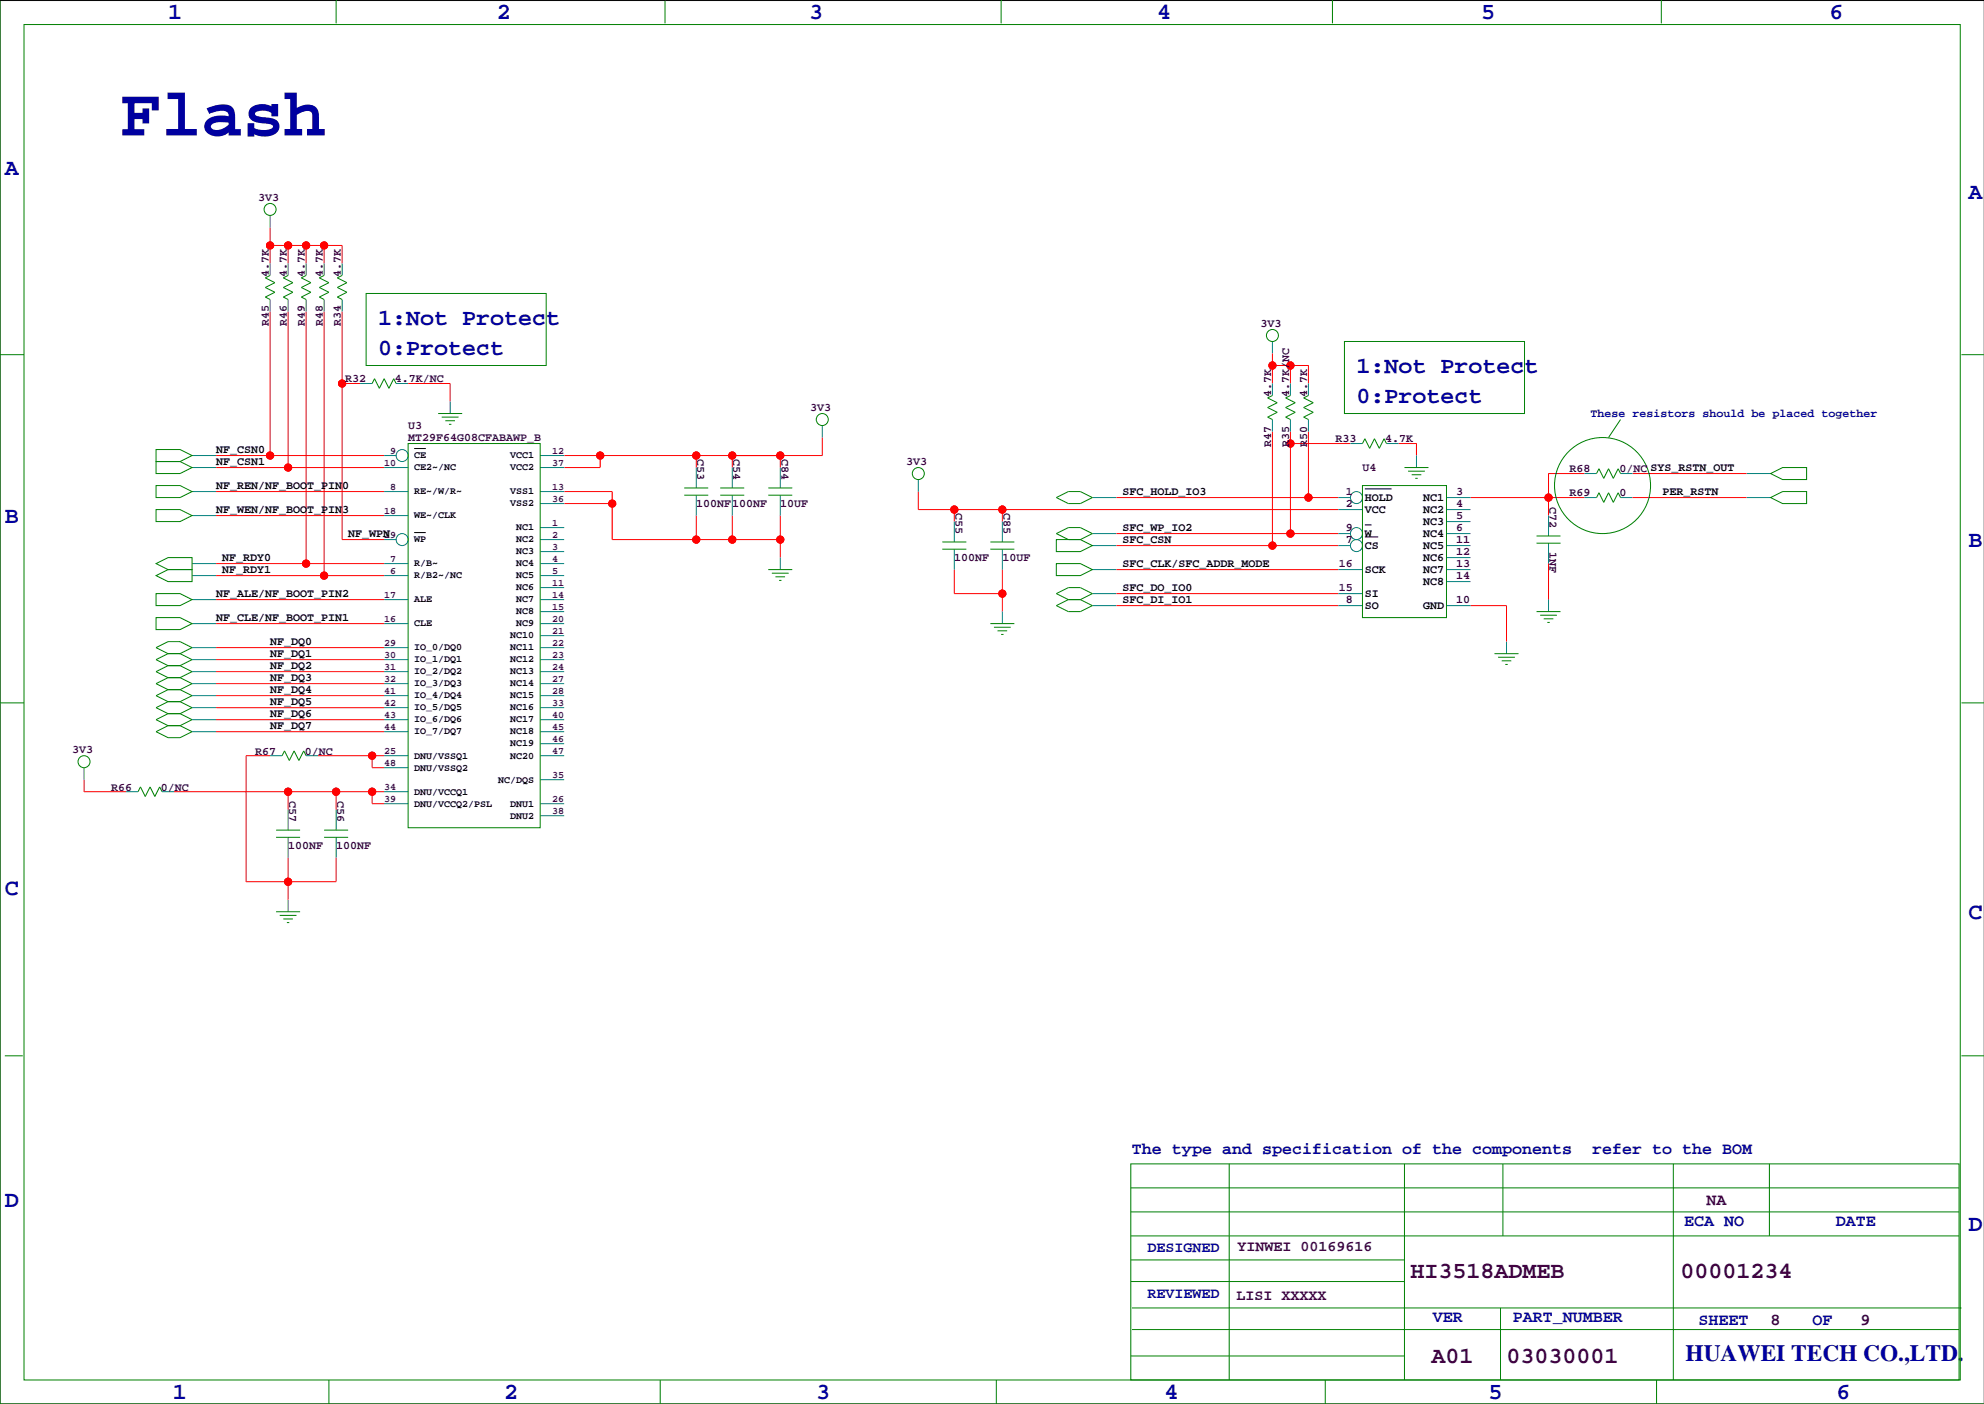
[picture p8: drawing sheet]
<svg xmlns="http://www.w3.org/2000/svg" width="420mm" height="297mm" viewBox="0 0 420 297" stroke-linecap="round" stroke-linejoin="round" font-family="sans-serif">
<path d="M419.9 .1h-419.9v296.9h419.9M87.6 94.9h2.5M87.6 112.7h2.5M288.8 103.4h5.6M288.8 113.6h2.8M288.8 111.1h1.4" fill="none" stroke="#000" stroke-width=".21"/>
<g fill="none" stroke="#008080" stroke-width=".21">
<path d="M57.1 45.6v2.5M57.1 55.7v2.6M61 55.7v2.6M64.8 55.7v2.6M68.6 55.7v2.6M72.4 55.7v2.6M57.1 63.4v2.5M61 63.4v2.5M64.8 63.4v2.5M68.6 63.4v2.5M72.4 63.4v2.5M269.2 72.2v2.6"/>
<path d="M40.6 96.4h5.1M40.6 98.9h5.1M76.2 81.1h2.5M81.3 96.4h2.5M81.3 98.9h5.1M83.8 81.1h2.6M95.2 84.9v2.6M114.3 96.4h5.1M114.3 98.9h5.1M147.3 98.9v4.3M154.9 98.9v4.3M165.1 98.9v4.3"/>
<path d="M174 90v2.6M269.2 81.1v2.6M269.2 88.8v2.5M273 81.1v2.6M273 88.8v2.5M276.9 81.1v2.6M276.9 88.8v2.5M285.8 93.8h2.5M293.4 93.8h2.5M299.7 96.4v2.5M40.6 119.2h5.1M40.6 109.1h5.1"/>
<path d="M40.6 104h5.1M81.3 119.2h5.1M81.3 109.1h5.1M81.3 104h5.1M81.3 114.2h2.5M114.3 119.2h5.1M114.3 104h5.1M114.3 114.2h5.1M114.3 111.6h5.1M114.3 116.7h5.1M114.3 106.5h5.1M147.3 104.8v4.3"/>
<path d="M154.9 104.8v4.3M165.1 104.8v4.3M165.1 118v2.5M194.3 101.5v2.5M201.9 110.3v4.4M201.9 116.2v4.3M212.1 110.3v4.4M212.1 116.2v4.3M231.1 115.4h5.1M231.1 105.3h5.1M231.1 112.9h5.1M283.2 115.4h2.6"/>
<path d="M283.2 105.3h2.6M283.2 112.9h2.6M283.2 107.8h5.1M306.1 115.4h5M306.1 105.3h5M306.1 112.9h5M306.1 118h5M306.1 110.3h5M306.1 107.8h5M327.7 109.1v4.3M327.7 114.9v4.3M335.3 100.2h2.5"/>
<path d="M335.3 105.3h2.5M342.9 100.2h2.5M342.9 105.3h2.5M369.6 100.2h5M369.6 105.3h5M40.6 126.9h5.1M40.6 131.9h5.1M40.6 121.8h5.1M40.6 139.6h5.1M40.6 137h5.1M81.3 126.9h5.1M81.3 131.9h5.1"/>
<path d="M81.3 121.8h5.1M81.3 139.6h5.1M81.3 137h5.1M114.3 126.9h5.1M114.3 131.9h5.1M114.3 121.8h5.1M114.3 139.6h5.1M114.3 137h5.1M114.3 124.3h5.1M114.3 129.4h5.1M114.3 134.5h5.1M212.1 129.4v2.5"/>
<path d="M231.1 120.5h5.1M231.1 125.6h5.1M231.1 128.1h5.1M283.2 120.5h5.1M283.2 125.6h5.1M283.2 128.1h5.1M306.1 120.5h5M306.1 128.1h5M306.1 123h5M318.8 135.7v2.6M327.7 126.9v2.5M40.6 147.2h5.1"/>
<path d="M40.6 149.7h5.1M40.6 152.3h5.1M40.6 154.8h5.1M40.6 144.6h5.1M40.6 142.1h5.1M57.1 159.9h2.6M64.8 159.9h2.5M81.3 147.2h5.1M81.3 149.7h5.1M81.3 152.3h5.1M81.3 154.8h5.1M81.3 144.6h5.1"/>
<path d="M81.3 142.1h5.1M81.3 159.9h5.1M114.3 147.2h5.1M114.3 149.7h5.1M114.3 152.3h5.1M114.3 154.8h5.1M114.3 144.6h5.1M114.3 142.1h5.1M114.3 159.9h5.1M114.3 157.3h5.1M17.8 162.4v2.6M26.7 167.5h2.5"/>
<path d="M34.3 167.5h2.5M61 171.3v4.3M61 177.2v4.3M71.1 171.3v4.3M71.1 177.2v4.3M81.3 167.5h5.1M81.3 170h5.1M81.3 162.4h5.1M114.3 170h5.1M114.3 172.6h5.1M114.3 165h5.1M61 190.4v2.5"/>
<circle cx="85.1" cy="96.4" r="1.27"/>
<circle cx="85.1" cy="114.2" r="1.27"/>
<circle cx="287" cy="105.3" r="1.27"/>
<circle cx="287" cy="115.4" r="1.27"/>
<circle cx="287" cy="112.9" r="1.27"/>
</g>
<g fill="none" stroke="#008000" stroke-width=".21">
<path d="M0 -.1v297.1h419.9M71.1 0v4.9M140.7 0v4.9M211.8 0v4.9M281.9 0v4.9M351.5 0v4.9M5.1 5.2h409.7v286.8h-409.7zM57.1 58.3l-1 .5 2.1 1-2.1 1 2.1 1-2.1 1.1 1 .5M61 58.3l-1.1 .5 2.1 1-2.1 1 2.1 1-2.1 1.1 1.1 .5M64.8 58.3l-1 .5 2 1-2 1 2 1-2 1.1 1 .5M68.6 58.3l-1 .5 2 1-2 1 2 1-2 1.1 1 .5M72.4 58.3l-1 .5 2 1-2 1 2 1-2 1.1 1 .5"/>
<path d="M0 75h5.1M77.5 62.1h38.1v15.2h-38.1zM284.5 72.2h38.1v15.3h-38.1zM415 75h4.9M33 95.1h5.1l2.5 1.3-2.5 1.2h-5.1zM33 97.6h5.1l2.5 1.3-2.5 1.3h-5.1zM78.7 81.1l.5-1 1.1 2.1 1-2.1 1 2.1 1-2.1 .5 1M86.4 93.8h27.9v81.3h-27.9zM92.7 87.5h5.1M93.5 88.3h3.5M94.2 89h2.1M95 89.8h.5"/>
<path d="M269.2 83.7l-1 .5 2.1 1-2.1 1 2.1 1-2.1 1.1 1 .5M273 83.7l-1 .5 2.1 1-2.1 1 2.1 1-2.1 1.1 1 .5M276.9 83.7l-1.1 .5 2.1 1-2.1 1 2.1 1-2.1 1.1 1.1 .5M288.3 93.8l.5-1 1 2.1 1-2.1 1 2.1 1.1-2.1 .5 1M297.2 98.9h5.1M297.9 99.7h3.6M342.9 88.8l-2.5 3.8M33 119.2l2.6-1.2h5v2.5h-5zM33 107.8h5.1l2.5 1.3-2.5 1.2h-5.1zM33 102.7h5.1l2.5 1.3-2.5 1.3h-5.1zM144.8 103.2h5.1M144.8 104.8h5.1"/>
<path d="M152.4 103.2h5.1M152.4 104.8h5.1M162.6 103.2h5M162.6 104.8h5M199.4 114.7h5.1M199.4 116.2h5.1M209.5 114.7h5.1M209.5 116.2h5.1M223.5 114.2h5.1l2.5 1.2-2.5 1.3h-5.1zM223.5 119.2h5.1l2.5 1.3-2.5 1.3h-5.1zM223.5 105.3l2.6-1.3h2.5l2.5 1.3-2.5 1.2h-2.5zM223.5 112.9l2.6-1.3h2.5l2.5 1.3-2.5 1.3h-2.5z"/>
<path d="M288.3 102.7h17.8v28h-17.8zM298.7 100.4h2M299.5 101.2h.5M325.1 113.4h5.1M325.1 114.9h5.1M337.8 105.3l.5-1 1 2 1.1-2 1 2 1-2 .5 1M337.8 100.2l.5-1 1 2 1.1-2 1 2 1-2 .5 1M374.6 100.2l2.6-1.3h5.1v2.6h-5.1zM374.6 105.3l2.6-1.3h5.1v2.5h-5.1zM33 125.6h5.1l2.5 1.3-2.5 1.2h-5.1zM33 130.7h5.1l2.5 1.2-2.5 1.3h-5.1zM33 121.8l2.6-1.3h5v2.5h-5z"/>
<path d="M35.6 138.3h2.5M35.6 138.3l-2.6 1.3 2.6 1.2M35.6 138.3l-2.6-1.3 2.6-1.3h2.5l2.5 1.3-2.5 1.3M38.1 138.3l2.5 1.3-2.5 1.2M162.6 120.5h5M163.3 121.3h3.6M164.1 122h2M164.8 122.8h.6M209.5 131.9h5.1M210.3 132.7h3.6M211.1 133.5h2M211.8 134.2h.5"/>
<path d="M226.1 126.9l-2.6-1.3 2.6-1.3h2.5l2.5 1.3-2.5 1.3M226.1 126.9h2.5M226.1 126.9l-2.6 1.2 2.6 1.3h2.5l2.5-1.3-2.5-1.2M316.2 138.3h5.1M317 139.1h3.5M317.8 139.8h2M325.1 129.4h5.1M325.9 130.2h3.5M326.6 130.9h2.1M327.4 131.7h.5M0 148.7h5.1M35.6 145.9h2.5"/>
<path d="M35.6 145.9l-2.6 1.3 2.6 1.2M35.6 148.4h2.5M35.6 148.4l-2.6 1.3 2.6 1.3M35.6 151h2.5M35.6 151l-2.6 1.3 2.6 1.2M35.6 153.5h2.5M35.6 153.5l-2.6 1.3 2.6 1.3h2.5l2.5-1.3-2.5-1.3M35.6 143.4h2.5M35.6 143.4l-2.6 1.2 2.6 1.3M35.6 140.8h2.5M35.6 140.8l-2.6 1.3 2.6 1.3M38.1 145.9l2.5 1.3-2.5 1.2"/>
<path d="M38.1 148.4l2.5 1.3-2.5 1.3M38.1 151l2.5 1.3-2.5 1.2M38.1 143.4l2.5 1.2-2.5 1.3M38.1 140.8l2.5 1.3-2.5 1.3M59.7 159.9l.5-1 1 2 1-2 1 2 1.1-2 .5 1M318.5 140.6h.5M415 148.7h4.9M29.2 167.5l.5-1 1 2 1-2 1.1 2 1-2 .5 1M58.4 175.6h5.1M58.4 177.2h5.1M68.6 175.6h5.1M68.6 177.2h5.1"/>
<path d="M58.4 192.9h5.1M59.2 193.7h3.5M59.9 194.4h2.1M60.7 195.2h.5M1 223.4h3.8M415 223.4h4.9M239.3 246.2h175.2v45.8h-175.2zM239.3 251.3h175.2M239.3 256.4h175.2M260.1 246.2v45.8M297.2 246.2v45.8M318 246.2v15.3"/>
<path d="M354.1 246.2v45.8M374.4 246.2v15.3M239.3 266.6h57.9M239.3 261.5h175.2M239.3 271.1h57.9M239.5 276.7h175.5M317.5 276.7v15.3M69.6 292v5M139.7 292v5M210.8 292v5M239.3 286.9h57.9M239.5 281.3h175"/>
<path d="M280.4 292v5M350.5 292v5M383.5 287.4h.1"/>
<circle cx="57.1" cy="44.3" r="1.27"/>
<circle cx="269.2" cy="71" r="1.27"/>
<circle cx="174" cy="88.8" r="1.27"/>
<circle cx="194.3" cy="100.2" r="1.27"/>
<circle cx="339.1" cy="102.7" r="10.2"/>
<circle cx="17.8" cy="161.1" r="1.27"/>
</g>
<g fill="none" stroke="#f00" stroke-width=".21">
<path d="M57.1 51.9h15.3v3.8M57.1 48.1v7.6M61 51.9v3.8M64.8 51.9v3.8M68.6 51.9v3.8M57.1 65.9v30.5M61 65.9v33M64.8 65.9v53.3M68.6 65.9v55.9M72.4 65.9v48.3h8.9M269.2 74.8v6.3M269.2 77.3h7.7v3.8"/>
<path d="M273 77.3v3.8M45.7 96.4h35.6M45.7 98.9h35.6M72.4 81.1h3.8M86.4 81.1h8.8v3.8M127 96.4v2.5h-7.6M147.3 96.4v2.5M154.9 96.4v2.5M165.1 96.4v2.5M174 92.6v3.8h-54.6M269.2 91.3v24.1M273 93.8h12.8"/>
<path d="M273 91.3v21.6M276.9 91.3v14M295.9 93.8h3.8v2.6M45.7 104h35.6M45.7 119.2h35.6M45.7 109.1h35.6M119.4 104h10.1v10.2h35.6M119.4 106.5h10.1M147.3 109.1v5.1M154.9 109.1v5.1M165.1 109.1v8.9M194.3 104v3.8h88.9"/>
<path d="M201.9 107.8v2.5M212.1 107.8v2.5M236.2 105.3h47M236.2 115.4h47M236.2 112.9h47M311.1 105.3h24.2M327.7 119.2v7.7M335.3 100.2h-7.6v8.9M345.4 100.2h24.2M345.4 105.3h24.2M45.7 121.8h35.6M45.7 137h35.6"/>
<path d="M45.7 139.6h35.6M45.7 126.9h35.6M45.7 131.9h35.6M201.9 120.5v5.1h10.2M212.1 120.5v8.9M236.2 125.6h47M236.2 128.1h47M236.2 120.5h47M311.1 128.1h7.7v7.6M45.7 142.1h35.6M45.7 144.6h35.6M45.7 147.2h35.6"/>
<path d="M45.7 149.7h35.6M45.7 152.3h35.6M45.7 154.8h35.6M57.1 159.9h-5v26.6h19v-5M67.3 159.9h14M78.7 159.9v2.5h2.6M17.8 165v2.5h8.9M36.8 167.5h44.5M61 167.5v3.8M71.1 167.5v3.8M78.7 167.5v2.5h2.6M61 181.5v8.9"/>
<circle cx="57.2" cy="51.9" r=".76"/>
<circle cx="61" cy="51.9" r=".76"/>
<circle cx="64.8" cy="51.9" r=".76"/>
<circle cx="68.6" cy="51.9" r=".76"/>
<circle cx="269.2" cy="77.3" r=".76"/>
<circle cx="273.1" cy="77.3" r=".76"/>
<circle cx="57.2" cy="96.4" r=".76"/>
<circle cx="61" cy="98.9" r=".76"/>
<circle cx="72.4" cy="81.1" r=".76"/>
<circle cx="127" cy="96.4" r=".76"/>
<circle cx="147.3" cy="96.4" r=".76"/>
<circle cx="154.9" cy="96.4" r=".76"/>
<circle cx="165.1" cy="96.4" r=".76"/>
<circle cx="273.1" cy="93.8" r=".76"/>
<circle cx="64.8" cy="119.2" r=".76"/>
<circle cx="129.5" cy="106.5" r=".76"/>
<circle cx="147.3" cy="114.2" r=".76"/>
<circle cx="154.9" cy="114.2" r=".76"/>
<circle cx="165.1" cy="114.2" r=".76"/>
<circle cx="201.9" cy="107.8" r=".76"/>
<circle cx="212.1" cy="107.8" r=".76"/>
<circle cx="269.2" cy="115.4" r=".76"/>
<circle cx="273.1" cy="112.9" r=".76"/>
<circle cx="276.9" cy="105.3" r=".76"/>
<circle cx="327.7" cy="105.3" r=".76"/>
<circle cx="68.6" cy="121.8" r=".76"/>
<circle cx="212.1" cy="125.6" r=".76"/>
<circle cx="78.7" cy="159.9" r=".76"/>
<circle cx="61" cy="167.5" r=".76"/>
<circle cx="71.1" cy="167.5" r=".76"/>
<circle cx="78.7" cy="167.5" r=".76"/>
<circle cx="61" cy="186.5" r=".76"/>
</g>
<g fill="#f00" stroke="#f00" stroke-width=".21">
<circle cx="78.7" cy="167.5" r=".76"/>
<circle cx="71.1" cy="167.5" r=".76"/>
<circle cx="61" cy="167.5" r=".76"/>
<circle cx="61" cy="186.5" r=".76"/>
<circle cx="68.6" cy="121.8" r=".76"/>
<circle cx="57.2" cy="51.9" r=".76"/>
<circle cx="61" cy="51.9" r=".76"/>
<circle cx="64.8" cy="51.9" r=".76"/>
<circle cx="68.6" cy="51.9" r=".76"/>
<circle cx="327.7" cy="105.3" r=".76"/>
<circle cx="57.2" cy="96.4" r=".76"/>
<circle cx="61" cy="98.9" r=".76"/>
<circle cx="129.5" cy="106.5" r=".76"/>
<circle cx="165.1" cy="114.2" r=".76"/>
<circle cx="154.9" cy="114.2" r=".76"/>
<circle cx="147.3" cy="114.2" r=".76"/>
<circle cx="64.8" cy="119.2" r=".76"/>
<circle cx="78.7" cy="159.9" r=".76"/>
<circle cx="212.1" cy="125.6" r=".76"/>
<circle cx="269.2" cy="115.4" r=".76"/>
<circle cx="276.9" cy="105.3" r=".76"/>
<circle cx="165.1" cy="96.4" r=".76"/>
<circle cx="154.9" cy="96.4" r=".76"/>
<circle cx="147.3" cy="96.4" r=".76"/>
<circle cx="127" cy="96.4" r=".76"/>
<circle cx="201.9" cy="107.8" r=".76"/>
<circle cx="212.1" cy="107.8" r=".76"/>
<circle cx="269.2" cy="77.3" r=".76"/>
<circle cx="273.1" cy="77.3" r=".76"/>
<circle cx="273.1" cy="112.9" r=".76"/>
<circle cx="273.1" cy="93.8" r=".76"/>
<circle cx="72.4" cy="81.1" r=".76"/>
</g>
<text font-size="14.5" fill="#0000a0" x="25.4" y="28.7">Flash</text>
<g font-size="4.9" fill="#0000a0">
<text x="35.6" y="3.9">1</text>
<text x="105.2" y="3.9">2</text>
<text x="171.2" y="3.9">3</text>
<text x="244.9" y="3.9">4</text>
<text x="313.4" y="3.9">5</text>
<text x="387.1" y="3.9">6</text>
<text x="1" y="36.9">A</text>
<text x="416.6" y="42">A</text>
<text x="80" y="68.7">1:Not Protect</text>
<text x="80" y="75">0:Protect</text>
<text x="287" y="78.9">1:Not Protect</text>
<text x="287" y="85.2">0:Protect</text>
<text x="1" y="110.6">B</text>
<text x="416.6" y="115.7">B</text>
<text x="1" y="189.3">C</text>
<text x="416.6" y="194.4">C</text>
<text x="1" y="255.4">D</text>
<text x="416.6" y="260.5">D</text>
<text x="356.6" y="288">HUAWEI TECH CO.,LTD.</text>
<text x="36.6" y="296">1</text>
<text x="106.7" y="296">2</text>
<text x="172.7" y="296">3</text>
<text x="246.4" y="296">4</text>
<text x="315" y="296">5</text>
<text x="388.6" y="296">6</text>
</g>
<g font-size="4.9" fill="#400040">
<text x="298.5" y="270.5">HI3518ADMEB</text>
<text x="355.6" y="270.5">00001234</text>
<text x="302.9" y="288.3">A01</text>
<text x="318.8" y="288.3">03030001</text>
</g>
<g font-size="3.5" fill="#0000a0">
<text x="239.5" y="244.2">The type and specification of the components</text>
<text x="336.9" y="244.2">refer to the BOM</text>
<text x="356.4" y="259.4">ECA NO</text>
<text x="388.5" y="259.4">DATE</text>
<text x="303.1" y="279.7">VER</text>
<text x="320.1" y="279.7">PART_NUMBER</text>
<text x="359.4" y="280.3">SHEET</text>
<text x="383.5" y="280.3">OF</text>
</g>
<g font-size="3.5" fill="#400040">
<text x="361.1" y="254.9">NA</text>
<text x="374.6" y="280.3">8</text>
<text x="393.7" y="280.3">9</text>
</g>
<g font-size="3.2" fill="#0000a0">
<text x="242.8" y="264.9">DESIGNED</text>
<text x="242.8" y="274.5">REVIEWED</text>
</g>
<g font-size="3.2" fill="#400040">
<text x="261.9" y="264.7">YINWEI 00169616</text>
<text x="261.6" y="275.1">LISI XXXXX</text>
</g>
<g font-size="2.5" fill="#400040">
<text x="54.6" y="42.5">3V3</text>
<text x="56.9" y="58.5" transform="rotate(-90 56.9 58.5)">4.7K</text>
<text x="60.7" y="58.5" transform="rotate(-90 60.7 58.5)">4.7K</text>
<text x="64.5" y="58.5" transform="rotate(-90 64.5 58.5)">4.7K</text>
<text x="68.3" y="58.5" transform="rotate(-90 68.3 58.5)">4.7K</text>
<text x="72.1" y="58.5" transform="rotate(-90 72.1 58.5)">4.7K</text>
<text x="56.9" y="69.1" transform="rotate(-90 56.9 69.1)">R45</text>
<text x="60.7" y="69.1" transform="rotate(-90 60.7 69.1)">R46</text>
<text x="64.5" y="69.1" transform="rotate(-90 64.5 69.1)">R49</text>
<text x="68.3" y="69.1" transform="rotate(-90 68.3 69.1)">R48</text>
<text x="72.1" y="69.1" transform="rotate(-90 72.1 69.1)">R34</text>
<text x="266.7" y="69.2">3V3</text>
<text x="73" y="80.9">R32</text>
<text x="83.6" y="80.9">4.7K/NC</text>
<text x="269" y="83.9" transform="rotate(-90 269 83.9)">4.7K</text>
<text x="272.8" y="83.9" transform="rotate(-90 272.8 83.9)">4.7K/NC</text>
<text x="276.6" y="83.9" transform="rotate(-90 276.6 83.9)">4.7K</text>
<text x="171.4" y="87">3V3</text>
<text x="86.4" y="90.8">U3</text>
<text x="86.4" y="93.3">MT29F64G08CFABAWP_B</text>
<text x="269" y="94.5" transform="rotate(-90 269 94.5)">R47</text>
<text x="272.8" y="94.5" transform="rotate(-90 272.8 94.5)">R35</text>
<text x="276.6" y="94.5" transform="rotate(-90 276.6 94.5)">R50</text>
<text x="282.6" y="93.6">R33</text>
<text x="293.1" y="93.6">4.7K</text>
<text x="147.5" y="97" transform="rotate(90 147.5 97)">C53</text>
<text x="155.2" y="97" transform="rotate(90 155.2 97)">C54</text>
<text x="165.3" y="97" transform="rotate(90 165.3 97)">C84</text>
<text x="191.8" y="98.4">3V3</text>
<text x="288.3" y="99.7">U4</text>
<text x="332.1" y="99.9">R68</text>
<text x="342.6" y="99.9">0/NC SYS_RSTN_OUT</text>
<text x="147.3" y="107.3">100NF</text>
<text x="154.9" y="107.3">100NF</text>
<text x="165.1" y="107.3">10UF</text>
<text x="284.8" y="107.3">2</text>
<text x="284.8" y="104.8">1</text>
<text x="308.1" y="107.3">4</text>
<text x="308.1" y="104.8">3</text>
<text x="327.9" y="107.2" transform="rotate(90 327.9 107.2)">C72</text>
<text x="332.1" y="105">R69</text>
<text x="342.6" y="105">0</text>
<text x="202.2" y="108.4" transform="rotate(90 202.2 108.4)">C55</text>
<text x="212.3" y="108.4" transform="rotate(90 212.3 108.4)">C85</text>
<text x="284.8" y="112.4">9</text>
<text x="308.1" y="112.4">6</text>
<text x="308.1" y="109.8">5</text>
<text x="201.9" y="118.7">100NF</text>
<text x="212.1" y="118.7">10UF</text>
<text x="284.8" y="114.9">7</text>
<text x="308.1" y="117.5">12</text>
<text x="308.1" y="114.9">11</text>
<text x="327.9" y="116.7" transform="rotate(90 327.9 116.7)">1NF</text>
<text x="283.3" y="125.1">15</text>
<text x="283.3" y="120">16</text>
<text x="308.1" y="122.5">14</text>
<text x="308.1" y="120">13</text>
<text x="284.8" y="127.6">8</text>
<text x="308.1" y="127.6">10</text>
<text x="15.2" y="159.4">3V3</text>
<text x="54" y="159.6">R67</text>
<text x="64.5" y="159.6">0/NC</text>
<text x="23.5" y="167.2">R66</text>
<text x="34" y="167.2">0/NC</text>
<text x="61.2" y="169.4" transform="rotate(90 61.2 169.4)">C57</text>
<text x="71.3" y="169.4" transform="rotate(90 71.3 169.4)">C56</text>
<text x="61" y="179.7">100NF</text>
<text x="71.1" y="179.7">100NF</text>
</g>
<text font-size="2.5" fill="#0000a0" x="336.6" y="88.3">These resistors should be placed together</text>
<g font-size="2.5">
<text x="45.7" y="95.9">NF_CSN0</text>
<text x="45.7" y="98.4">NF_CSN1</text>
<text x="45.7" y="103.5">NF_REN/NF_BOOT_PIN0</text>
<text x="237.5" y="104.8">SFC_HOLD_IO3</text>
<text x="288.8" y="106">HOLD</text>
<text x="301.1" y="106">NC1</text>
<text x="351.8" y="104.8">PER_RSTN</text>
<text x="45.7" y="108.6">NF_WEN/NF_BOOT_PIN3</text>
<text x="73.7" y="113.7">NF_WPN</text>
<text x="237.5" y="112.4">SFC_WP_IO2</text>
<text x="288.8" y="108.5">VCC</text>
<text x="288.8" y="113.6">W</text>
<text x="301.1" y="113.6">NC4</text>
<text x="301.1" y="111">NC3</text>
<text x="301.1" y="108.5">NC2</text>
<text x="47" y="118.7">NF_RDY0</text>
<text x="237.5" y="114.9">SFC_CSN</text>
<text x="288.8" y="116.1">CS</text>
<text x="301.1" y="118.7">NC6</text>
<text x="301.1" y="116.1">NC5</text>
<text x="47" y="121.3">NF_RDY1</text>
<text x="237.5" y="125.1">SFC_DO_IO0</text>
<text x="237.5" y="120">SFC_CLK/SFC_ADDR_MODE</text>
<text x="288.8" y="121.2">SCK</text>
<text x="301.1" y="123.7">NC8</text>
<text x="301.1" y="121.2">NC7</text>
<text x="45.7" y="131.4">NF_CLE/NF_BOOT_PIN1</text>
<text x="45.7" y="126.4">NF_ALE/NF_BOOT_PIN2</text>
<text x="237.5" y="127.6">SFC_DI_IO1</text>
<text x="288.8" y="128.8">SO</text>
<text x="288.8" y="126.3">SI</text>
<text x="301.1" y="128.8">GND</text>
<text x="57.1" y="136.5">NF_DQ0</text>
<text x="57.1" y="141.6">NF_DQ2</text>
<text x="57.1" y="139.1">NF_DQ1</text>
<text x="57.1" y="149.2">NF_DQ5</text>
<text x="57.1" y="146.7">NF_DQ4</text>
<text x="57.1" y="144.1">NF_DQ3</text>
<text x="57.1" y="154.3">NF_DQ7</text>
<text x="57.1" y="151.8">NF_DQ6</text>
</g>
<g font-size="2.1" fill="#400040">
<text x="82.5" y="95.9">9</text>
<text x="116.8" y="95.9">12</text>
<text x="81.3" y="98.5">10</text>
<text x="116.8" y="98.5">37</text>
<text x="82.5" y="103.6">8</text>
<text x="116.8" y="103.6">13</text>
<text x="116.8" y="106.1">36</text>
<text x="81.3" y="113.7">19</text>
<text x="81.3" y="108.6">18</text>
<text x="116.8" y="111.2">1</text>
<text x="116.8" y="113.7">2</text>
<text x="82.5" y="118.8">7</text>
<text x="116.8" y="116.3">3</text>
<text x="116.8" y="118.8">4</text>
<text x="82.5" y="121.3">6</text>
<text x="116.8" y="121.3">5</text>
<text x="116.8" y="123.9">11</text>
<text x="81.3" y="126.4">17</text>
<text x="81.3" y="131.5">16</text>
<text x="116.8" y="126.4">14</text>
<text x="116.8" y="129">15</text>
<text x="116.8" y="131.5">20</text>
<text x="81.3" y="136.6">29</text>
<text x="116.8" y="134">21</text>
<text x="116.8" y="136.6">22</text>
<text x="81.3" y="139.1">30</text>
<text x="81.3" y="141.7">31</text>
<text x="116.8" y="139.1">23</text>
<text x="116.8" y="141.7">24</text>
<text x="81.3" y="144.2">32</text>
<text x="81.3" y="146.7">41</text>
<text x="81.3" y="149.3">42</text>
<text x="116.8" y="144.2">27</text>
<text x="116.8" y="146.7">28</text>
<text x="116.8" y="149.3">33</text>
<text x="81.3" y="151.8">43</text>
<text x="81.3" y="154.4">44</text>
<text x="116.8" y="151.8">40</text>
<text x="116.8" y="154.4">45</text>
<text x="81.3" y="159.4">25</text>
<text x="81.3" y="162">48</text>
<text x="116.8" y="156.9">46</text>
<text x="116.8" y="159.4">47</text>
<text x="81.3" y="167.1">34</text>
<text x="116.8" y="164.5">35</text>
<text x="81.3" y="169.6">39</text>
<text x="116.8" y="169.6">26</text>
<text x="116.8" y="172.1">38</text>
</g>
<g font-size="2.1">
<text x="87.6" y="97">CE</text>
<text x="87.6" y="99.5">CE2~/NC</text>
<text x="107.9" y="97">VCC1</text>
<text x="107.9" y="99.5">VCC2</text>
<text x="87.6" y="104.6">RE~/W/R~</text>
<text x="107.9" y="104.6">VSS1</text>
<text x="107.9" y="107.1">VSS2</text>
<text x="87.6" y="109.7">WE~/CLK</text>
<text x="109.2" y="112.2">NC1</text>
<text x="87.6" y="114.8">WP</text>
<text x="87.6" y="119.8">R/B~</text>
<text x="109.2" y="114.8">NC2</text>
<text x="109.2" y="117.3">NC3</text>
<text x="109.2" y="119.8">NC4</text>
<text x="87.6" y="122.4">R/B2~/NC</text>
<text x="109.2" y="122.4">NC5</text>
<text x="109.2" y="124.9">NC6</text>
<text x="87.6" y="127.5">ALE</text>
<text x="109.2" y="127.5">NC7</text>
<text x="109.2" y="130">NC8</text>
<text x="87.6" y="132.5">CLE</text>
<text x="87.6" y="137.6">IO_0/DQ0</text>
<text x="107.9" y="135.1">NC10</text>
<text x="107.9" y="137.6">NC11</text>
<text x="109.2" y="132.5">NC9</text>
<text x="87.6" y="140.2">IO_1/DQ1</text>
<text x="87.6" y="142.7">IO_2/DQ2</text>
<text x="107.9" y="140.2">NC12</text>
<text x="107.9" y="142.7">NC13</text>
<text x="87.6" y="145.2">IO_3/DQ3</text>
<text x="87.6" y="147.8">IO_4/DQ4</text>
<text x="107.9" y="145.2">NC14</text>
<text x="107.9" y="147.8">NC15</text>
<text x="87.6" y="150.3">IO_5/DQ5</text>
<text x="87.6" y="152.9">IO_6/DQ6</text>
<text x="87.6" y="155.4">IO_7/DQ7</text>
<text x="107.9" y="150.3">NC16</text>
<text x="107.9" y="152.9">NC17</text>
<text x="107.9" y="155.4">NC18</text>
<text x="87.6" y="160.5">DNU/VSSQ1</text>
<text x="107.9" y="157.9">NC19</text>
<text x="107.9" y="160.5">NC20</text>
<text x="87.6" y="163">DNU/VSSQ2</text>
<text x="105.4" y="165.6">NC/DQS</text>
<text x="87.6" y="168.1">DNU/VCCQ1</text>
<text x="87.6" y="170.6">DNU/VCCQ2/PSL</text>
<text x="107.9" y="170.6">DNU1</text>
<text x="107.9" y="173.2">DNU2</text>
</g>
</svg>
